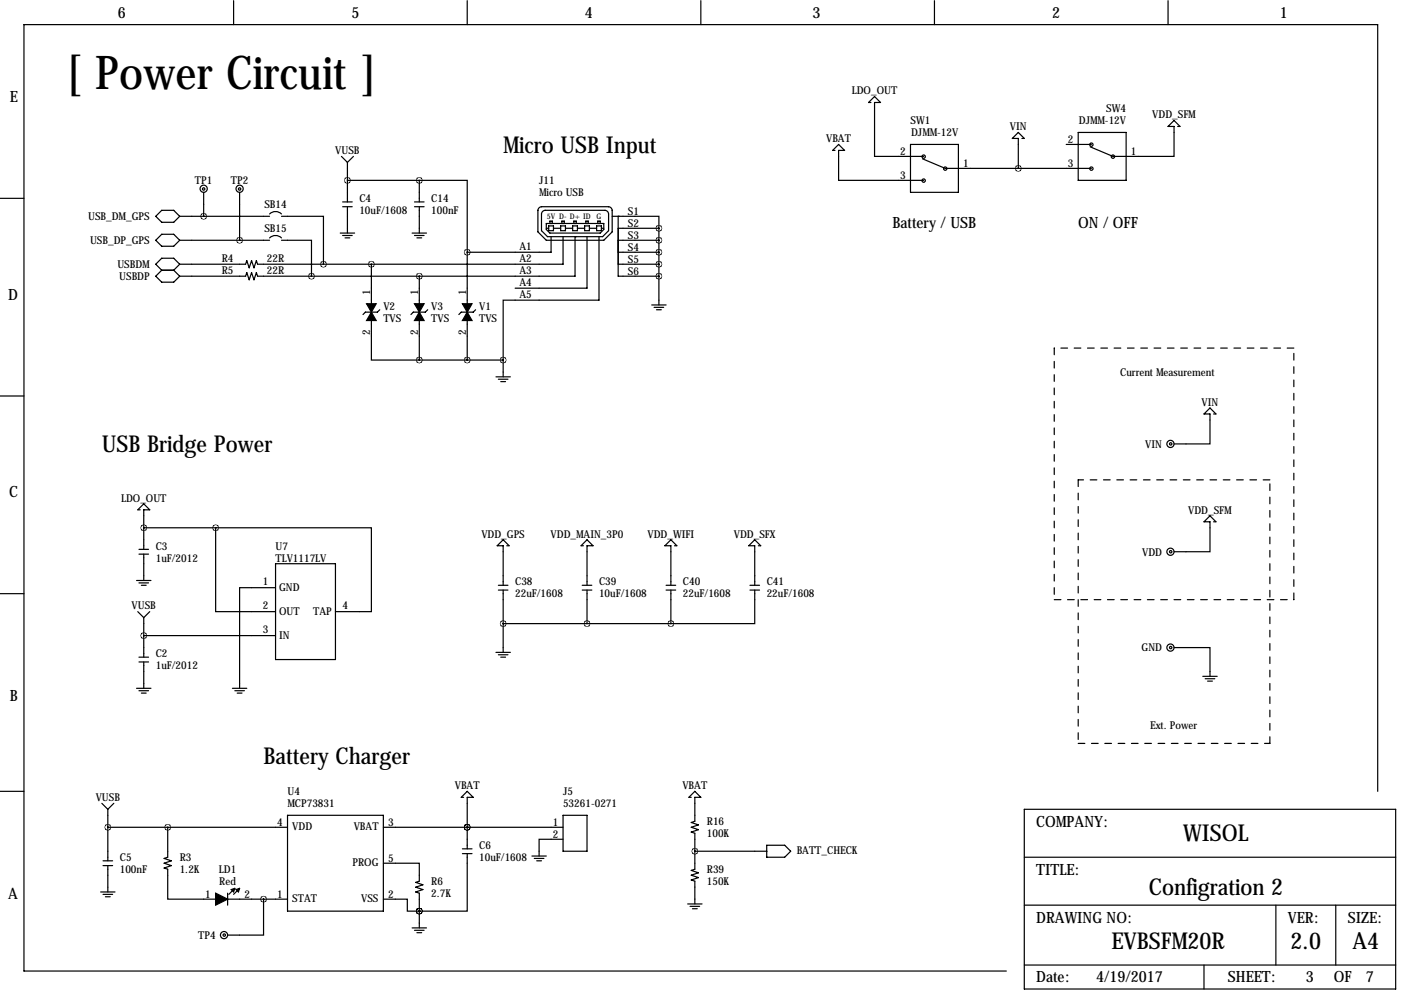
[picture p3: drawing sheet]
<svg xmlns="http://www.w3.org/2000/svg" width="297mm" height="211mm" viewBox="0 0 297 211" stroke-linecap="round" stroke-linejoin="round" font-family="sans-serif">
<g fill="none" stroke="#000" stroke-width=".25">
<path d="M49.5 .1v5.1M99.1 .1v5.1M148.6 .1v5.1M198.1 .1v5.1M247.6 .1v5.1M72.4 33.2l1.3 1.2M73.7 38.2h15.2M73.7 34.4v8.4M74.9 33.2l-1.2 1.2M88.9 38.2h10.2v15.3M88.9 38.2v4.6M177 31.9h-.5l1.3-1.3 1.3 1.3h-1.3v6.3h18"/>
<path d="M184.7 21.7h-.6l1.3-1.2 1.3 1.2h-1.3v11.5h10.4M193 30.6h10.2v10.2h-10.2zM195.6 33.7l4.8 2h31M216.7 29.4h.5l-1.3-1.3-1.3 1.3h1.3v6.3M226.1 30.6h5.3M228.6 28.1h10.2v10.1h-10.2zM249.7 26.8h.5l-1.3-1.3-1.3 1.3h1.3v6.4h-12.9l-4.9-2.1M0 42.1h5.1M34.3 44.6h2.5l1.3 1.3-1.3 1.2h-2.5l-1.3-1.2zM34.3 49.7h2.5l1.3 1.2-1.3 1.3h-2.5l-1.3-1.3zM34.3 57.3h2.5M34.3 57.3l-1.3 1.3 1.3 1.2h2.5l1.3-1.2"/>
<path d="M36.8 57.3l1.3 1.3M38.1 50.9h19M38.1 45.9h19M38.1 56l-1.3-1.2h-2.5l-1.3 1.2 1.3 1.3M38.1 56l-1.3 1.3M43.2 40.8v5.1M50.8 40.8v10.1M57.2 45.4a1.78 1.78 0 0 1 2.5 0M57.2 50.4a1.78 1.78 0 0 1 2.5 0M59.7 50.9h6.3v7.7M59.7 45.9h8.9v10.1M72.1 49.4h3.1"/>
<path d="M72.6 43.8h2.1M72.6 42.8h2.1M72.6 49.9h2.1M73.2 50.4h1M73.7 43.8v5.6M78.7 56v8.4M87.4 49.4h3M87.9 43.8h2M87.9 42.8h2M87.9 49.9h2M88.4 50.4h1M88.9 43.8v5.6"/>
<path d="M88.9 58.6v5.8M99.1 53.5v10.9M114 44.6v4.6l1.8 1.7h12.2l1.8-1.7v-4.6M114 44.6a.81 .81 0 0 1 .8-.8h14.2a.82 .82 0 0 1 .8 .8M115.6 44.6h12.6a.82 .82 0 0 1 .8 .8v3.5l-1.2 1.3h-11.7l-1.3-1.3v-3.5a.81 .81 0 0 1 .8-.8M115.8 47.4h12.2v1.3l-.7 .7h-10.7l-.8-.7zM115.8 48.4h.5M116.3 47.9h1v1h-1zM116.6 47.4v-.5h.5v.5M116.8 50.2v3.3h-17.7M117.3 48.4h1.6M118.9 47.9h1v1h-1z"/>
<path d="M119.1 47.4v-.5h.5v.5M119.4 50.2v5.8h-64.8l-.2-.7-.6 1.5-.5-1.5-.5 1.5-.5-1.5-.2 .7h-14M119.9 48.4h1.5M121.4 47.9h1v1h-1zM121.7 47.4v-.5h.5v.5M121.9 50.2v8.4h-67.3l-.2-.8-.6 1.5-.5-1.5-.5 1.5-.5-1.5-.2 .8h-14M122.4 48.4h1.6M124 47.9h1v1h-1zM124.2 47.4v-.5h.5v.5M124.5 50.2v10.9h-15.3M125 48.4h1.5M126.5 47.9h1v1h-1z"/>
<path d="M126.7 47.4v-.5h.6v.5M127 50.2v13.4h-20.3v12.7M127.5 48.4h.5M129.8 45.9h9.9v2.5M131.1 56h8.6M131.1 45.9v12.7h8.6M131.1 48.4h8.6M131.1 50.9h8.6M131.1 53.5h8.6M139.7 48.4v16.3M78.7 68v8.3h10.2M80.5 65.7l-.5 .5h-2.5l-.5 .5"/>
<path d="M88.9 68v8.3M88.9 76.3h17.8M90.7 65.7l-.5 .5h-2.6l-.5 .5M99.1 68v8.3M100.8 65.7l-.5 .5h-2.5l-.5 .5M105.2 79.9h3M106.7 76.3v3.6M138.2 64.7h3M138.7 65.2h2M139.2 65.7h1M0 84h5.1M105.7 80.4h2"/>
<path d="M106.2 80.9h1M257.3 87.8h.5l-1.3-1.3-1.2 1.3h1.2v6.3h-7.6M29.5 116.5h2M29.5 117.5h2M29.7 108.1h-.5l1.3-1.3 1.2 1.3h-1.2v8.4M30.5 117.5v5.6M30.5 111.9h15.2M45.7 111.9v17.8h12.7M45.7 111.9h33v17.8h-7.6M58.4 119.5h12.7v20.3h-12.7zM107.4 115.7h.5l-1.2-1.3-1.3 1.3h1.3v8.4M123.7 115.7h-.5l1.3-1.3 1.2 1.3h-1.2v8.4"/>
<path d="M143 115.7h.5l-1.3-1.3-1.2 1.3h1.2v8.4M160.8 115.7h.5l-1.3-1.3-1.3 1.3h1.3v8.4M257.3 110.6h.5l-1.3-1.2-1.2 1.2h1.2v6.4h-7.6M0 125.9h5.1M29 123.1h3M29.2 129.7l1.3 1.3M29.5 139.3h2M29.5 123.6h2M30 124.1h1M30.5 131v8.3M30.5 134.8h27.9M31.7 129.7l-1.2 1.3"/>
<path d="M58.4 124.6h-7.6v21.3M105.2 138.3h3M105.7 124.1h2M105.7 125.1h2M105.7 138.8h2M106.2 139.3h1M106.7 125.1v13.2M106.7 132.2h35.5M123.4 124.1h2.1M123.4 125.1h2.1M124.5 125.1v7.1M141.2 124.1h2.1"/>
<path d="M141.2 125.1h2.1M142.2 125.1v7.1M159 124.1h2M159 125.1h2M160 125.1v7.1h-17.8M248.9 137.3h7.6v6.1M29 145.9h3M29.5 140.3h2M29.5 146.4h2M30 147h1M30.5 140.3v5.6M49.3 145.9h3"/>
<path d="M49.8 146.4h2M50.3 147h1M255 143.4h3.1M255.5 143.9h2.1M256 144.4h1M0 167.8h5.1M21.6 170.3l1.3 1.3M22.9 175.4h38.1M22.9 171.6v10.9M24.1 170.3l-1.2 1.3M35.6 175.4v6.4l-.8 .2 1.5 .5-1.5 .5 1.5 .5-1.5 .5 .8 .3v6.3h10.1M61 172.9h20.3v20.3h-20.3z"/>
<path d="M81.3 175.4h38.1M98 180h2.1M98.3 169.1h-.5l1.3-1.3 1.2 1.3h-1.2v10.9M99.1 175.4h.1M119.4 177.9h-5.1v3.6M119.4 172.9h5.1v7.6h-5.1zM146.6 169.1h-.6l1.3-1.3 1.3 1.3h-1.3v5l-.7 .3 1.5 .5-1.5 .5 1.5 .5-1.5 .5 .7 .3v7.6l-.7 .2 1.5 .6-1.5 .5 1.5 .5-1.5 .5 .7 .2v4.9M162.6 179.2h3.8l1.2 1.3-1.2 1.3h-3.8zM217.2 171.6h78.7v38.1h-78.7zM292.1 167.8v-162.6h-287v200.7h208.3M21.3 189.1h3.1M21.8 182.5h2.1"/>
<path d="M21.8 183.5h2.1M21.8 189.6h2.1M22.4 190.1h1M22.9 183.5v5.6M48.3 190.6h12.7M48.3 189.4v2.5M49.8 188.4l-1.3 1.2M50.8 188.4l-1.3 1.2M55.9 190.6v7.7h-7.6M81.3 183h7.6v3.8l-.8 .3 1.6 .5-1.6 .5 1.6 .5-1.6 .5 .8 .3v7.3M81.3 190.6h5.1v2.6h2.5M87.4 196.7h3"/>
<path d="M87.9 197.2h2M88.4 197.8h1M88.9 193.2h.1M98 181h2.1M99.1 181v12.2h-10.2M112.8 181.5h3M113.3 182h2M113.8 182.5h1M145.8 191.7h3M146.3 192.2h2M146.8 192.7h1M147.3 180.5h15.3"/>
<path d="M217.2 191.9h78.7M217.2 181.8h78.7M270.5 191.9v12.7M283.2 191.9v12.7M217.2 204.6h78.7M255.3 204.6v5.1"/>
<circle cx="195.8" cy="33.2" r=".36"/>
<circle cx="195.8" cy="38.3" r=".36"/>
<circle cx="200.4" cy="35.8" r=".36"/>
<circle cx="231.4" cy="30.7" r=".36"/>
<circle cx="231.4" cy="35.8" r=".36"/>
<circle cx="236" cy="33.2" r=".36"/>
<circle cx="43.2" cy="40" r=".76"/>
<circle cx="43.2" cy="40.1" r=".25"/>
<circle cx="50.8" cy="40" r=".76"/>
<circle cx="50.8" cy="40.1" r=".25"/>
<circle cx="248.2" cy="94.1" r=".76"/>
<circle cx="248.2" cy="94.1" r=".25"/>
<circle cx="248.2" cy="117" r=".76"/>
<circle cx="248.2" cy="117" r=".25"/>
<circle cx="248.2" cy="137.3" r=".76"/>
<circle cx="248.2" cy="137.3" r=".25"/>
<circle cx="47.5" cy="198.3" r=".76"/>
<circle cx="47.5" cy="198.3" r=".25"/>
</g>
<path d="M223.5 73.8v53.3M274.3 73.8h-50.8M228.6 101.7v55.9M269.2 101.7h-40.6M223.5 127.1h50.8M274.3 127.1v-53.3M228.6 157.6h40.6M269.2 157.6v-55.9" fill="none" stroke="#000" stroke-width=".25" stroke-dasharray="1.4 1.4"/>
<path d="M77.7 64.4h2.1l-1.1 1.8zM78.7 66.2l1.1 1.8h-2.1zM87.9 64.4h2l-1 1.8zM88.9 66.2l1 1.8h-2zM98 64.4h2.1l-1 1.8zM99.1 66.2l1 1.8h-2.1zM45.7 189.4l2.6 1.2-2.6 1.3zM49 188.6l.8-.2-.3 .7zM50 188.6l.8-.2-.3 .7z" fill="#000" stroke="#000" stroke-width=".25"/>
<path d="M35.5 175.4a.05 .05 0 0 0 .1 0 .05 .05 0 0 0-.1 0zM99 175.4a.05 .05 0 0 0 .1 0 .05 .05 0 0 0-.1 0zM99 53.5a.05 .05 0 0 0 .1 0 .05 .05 0 0 0-.1 0zM78.7 56a.05 .05 0 0 0 .1 0 .05 .05 0 0 0-.1 0zM106.6 76.3a.05 .05 0 0 0 .1 0 .05 .05 0 0 0-.1 0zM99 76.3a.05 .05 0 0 0 .1 0 .05 .05 0 0 0-.1 0zM22.8 175.4a.05 .05 0 0 0 .1 0 .05 .05 0 0 0-.1 0zM73.6 38.2a.05 .05 0 0 0 .1 0 .05 .05 0 0 0-.1 0zM99 175.4a.05 .05 0 0 0 .1 0 .05 .05 0 0 0-.1 0zM147.3 180.5a.05 .05 0 0 0 .1 0 .05 .05 0 0 0-.1 0zM30.4 134.8a.05 .05 0 0 0 .1 0 .05 .05 0 0 0-.1 0zM30.4 111.9a.05 .05 0 0 0 .1 0 .05 .05 0 0 0-.1 0zM45.7 111.9a.05 .05 0 0 0 .1 0 .05 .05 0 0 0-.1 0zM66 58.6a.05 .05 0 0 0 .1 0 .05 .05 0 0 0-.1 0zM43.1 45.9a.05 .05 0 0 0 .1 0 .05 .05 0 0 0-.1 0zM68.5 56a.05 .05 0 0 0 .1 0 .05 .05 0 0 0-.1 0zM55.8 190.6a.05 .05 0 0 0 .1 0 .05 .05 0 0 0-.1 0zM124.4 132.2a.05 .05 0 0 0 .1 0 .05 .05 0 0 0-.1 0zM142.2 132.2a.05 .05 0 0 0 .1 0 .05 .05 0 0 0-.1 0zM106.6 132.2a.05 .05 0 0 0 .1 0 .05 .05 0 0 0-.1 0z" fill="#000" stroke="#000" stroke-width="1.3"/>
<text font-size="9.9" x="14" y="18.8">[ Power Circuit ]</text>
<g font-size="4.9">
<text x="106.7" y="32.3">Micro USB Input</text>
<text x="21.6" y="95.8">USB Bridge Power</text>
<text x="55.9" y="161.9">Battery Charger</text>
<text x="250.9" y="178.4">WISOL</text>
<text x="243.5" y="189.8">Configration 2</text>
<text x="235.6" y="201.3">EVBSFM20R</text>
<text x="273.6" y="201.3">2.0</text>
<text x="286.7" y="201.3">A4</text>
</g>
<g font-size="3.3">
<text x="25" y="3.8">6</text>
<text x="74.5" y="3.8">5</text>
<text x="124" y="3.8">4</text>
<text x="172.3" y="3.8">3</text>
<text x="223.1" y="3.8">2</text>
<text x="271.3" y="3.8">1</text>
<text x="2.1" y="21.6">E</text>
<text x="189.2" y="48.3">Battery / USB</text>
<text x="228.6" y="48.3">ON / OFF</text>
<text x="1.7" y="63.5">D</text>
<text x="1.9" y="105.4">C</text>
<text x="2.1" y="148.6">B</text>
<text x="219.7" y="175.3">COMPANY:</text>
<text x="219.7" y="185.4">TITLE:</text>
<text x="1.7" y="190.5">A</text>
<text x="219.7" y="195.6">DRAWING NO:</text>
<text x="273.1" y="195.6">VER:</text>
<text x="285.8" y="195.6">SIZE:</text>
<text x="219.7" y="208.3">Date:</text>
<text x="232.4" y="208.3">4/19/2017</text>
<text x="260.4" y="208.3">SHEET:</text>
<text x="276.9" y="208.3">3</text>
<text x="282.8" y="208.3">OF</text>
<text x="289.6" y="208.3">7</text>
</g>
<g font-size="2.3">
<text x="180.6" y="20">LDO_OUT</text>
<text x="234.5" y="23.8">SW4</text>
<text x="193" y="26.3">SW1</text>
<text x="193.2" y="28.9">DJMM-12V</text>
<text x="214.1" y="27.6">VIN</text>
<text x="228.7" y="26.3">DJMM-12V</text>
<text x="244.3" y="25.1">VDD_SFM</text>
<text x="71.1" y="32.7">VUSB</text>
<text x="175.2" y="30.2">VBAT</text>
<text x="190.8" y="32.9">2</text>
<text x="204.2" y="35.4">1</text>
<text x="226.4" y="30.4">2</text>
<text x="226.4" y="35.4">3</text>
<text x="239.8" y="32.9">1</text>
<text x="41.3" y="39">TP1</text>
<text x="49" y="39">TP2</text>
<text x="114.3" y="39">J11</text>
<text x="114.3" y="41.6">Micro USB</text>
<text x="190.8" y="38">3</text>
<text x="18.7" y="46.7">USB_DM_GPS</text>
<text x="56" y="44.1">SB14</text>
<text x="76.2" y="42.9">C4</text>
<text x="76.2" y="45.4">10uF/1608</text>
<text x="91.4" y="42.9">C14</text>
<text x="91.4" y="45.4">100nF</text>
<text x="133.1" y="45.6">S1</text>
<text x="19.1" y="51.7">USB_DP_GPS</text>
<text x="56" y="49.2">SB15</text>
<text x="110.1" y="53">A1</text>
<text x="133.1" y="48.1">S2</text>
<text x="133.1" y="53.2">S4</text>
<text x="133.1" y="50.7">S3</text>
<text x="24.9" y="56.8">USBDM</text>
<text x="25.3" y="59.4">USBDP</text>
<text x="47" y="55.6">R4</text>
<text x="47" y="58.1">R5</text>
<text x="56.6" y="55.6">22R</text>
<text x="56.6" y="58.1">22R</text>
<text x="110.1" y="55.5">A2</text>
<text x="110.1" y="58.1">A3</text>
<text x="133.1" y="55.8">S5</text>
<text x="133.1" y="58.3">S6</text>
<text x="78.5" y="62.6" transform="rotate(-90 78.5 62.6)">1</text>
<text x="81.3" y="65.7">V2</text>
<text x="88.6" y="62.6" transform="rotate(-90 88.6 62.6)">1</text>
<text x="91.4" y="65.7">V3</text>
<text x="98.8" y="62.6" transform="rotate(-90 98.8 62.6)">1</text>
<text x="101.6" y="65.7">V1</text>
<text x="110.1" y="60.6">A4</text>
<text x="110.1" y="63.1">A5</text>
<text x="78.5" y="70.9" transform="rotate(-90 78.5 70.9)">2</text>
<text x="81.3" y="68.3">TVS</text>
<text x="88.6" y="70.9" transform="rotate(-90 88.6 70.9)">2</text>
<text x="91.4" y="68.3">TVS</text>
<text x="98.8" y="70.9" transform="rotate(-90 98.8 70.9)">2</text>
<text x="101.6" y="68.3">TVS</text>
<text x="237.5" y="79.7">Current Measurement</text>
<text x="254.8" y="86">VIN</text>
<text x="242.8" y="94.9">VIN</text>
<text x="25.7" y="106.4">LDO_OUT</text>
<text x="102.1" y="114">VDD_GPS</text>
<text x="116.8" y="114">VDD_MAIN_3P0</text>
<text x="137.3" y="114">VDD_WIFI</text>
<text x="155.6" y="114">VDD_SFX</text>
<text x="251.9" y="108.9">VDD_SFM</text>
<text x="33" y="116.5">C3</text>
<text x="33" y="119.1">1uF/2012</text>
<text x="58.4" y="116.5">U7</text>
<text x="58.4" y="119.1">TLV1117LV</text>
<text x="242.2" y="117.8">VDD</text>
<text x="55.7" y="124.1">1</text>
<text x="59.2" y="125.4">GND</text>
<text x="109.2" y="124.1">C38</text>
<text x="127" y="124.1">C39</text>
<text x="144.8" y="124.1">C40</text>
<text x="162.6" y="124.1">C41</text>
<text x="27.9" y="129.2">VUSB</text>
<text x="55.7" y="129.2">2</text>
<text x="59.2" y="130.5">OUT</text>
<text x="66.4" y="130.5">TAP</text>
<text x="72.6" y="129.2">4</text>
<text x="109.2" y="126.7">22uF/1608</text>
<text x="127" y="126.7">10uF/1608</text>
<text x="144.8" y="126.7">22uF/1608</text>
<text x="162.6" y="126.7">22uF/1608</text>
<text x="55.7" y="134.3">3</text>
<text x="59.2" y="135.6">IN</text>
<text x="33" y="139.4">C2</text>
<text x="33" y="141.9">1uF/2012</text>
<text x="242" y="138.1">GND</text>
<text x="243.8" y="154.6">Ext. Power</text>
<text x="96.4" y="167.3">VBAT</text>
<text x="144.7" y="167.3">VBAT</text>
<text x="20.3" y="169.9">VUSB</text>
<text x="61" y="168.6">U4</text>
<text x="61" y="171.1">MCP73831</text>
<text x="119.4" y="168.6">J5</text>
<text x="119.4" y="171.1">53261-0271</text>
<text x="58.8" y="175.1">4</text>
<text x="62" y="176">VDD</text>
<text x="75" y="176">VBAT</text>
<text x="82.3" y="175.1">3</text>
<text x="117.2" y="175.1">1</text>
<text x="117.2" y="177.7">2</text>
<text x="149.9" y="174.9">R16</text>
<text x="149.9" y="177.5">100K</text>
<text x="25.4" y="182.6">C5</text>
<text x="25.4" y="185.1">100nF</text>
<text x="38.1" y="182.6">R3</text>
<text x="38.1" y="185.1">1.2K</text>
<text x="46.4" y="185.1">LD1</text>
<text x="74.7" y="183.6">PROG</text>
<text x="82.3" y="182.8">5</text>
<text x="101.6" y="180">C6</text>
<text x="101.6" y="182.6">10uF/1608</text>
<text x="149.9" y="185.1">R39</text>
<text x="168.9" y="181">BATT_CHECK</text>
<text x="43.5" y="190.4">1</text>
<text x="46.5" y="187.6">Red</text>
<text x="51.8" y="190.4">2</text>
<text x="58.8" y="190.4">1</text>
<text x="62" y="191.2">STAT</text>
<text x="76.6" y="191.2">VSS</text>
<text x="82.3" y="190.4">2</text>
<text x="91.4" y="187.6">R6</text>
<text x="91.4" y="190.2">2.7K</text>
<text x="149.9" y="187.6">150K</text>
<text x="42" y="199.1">TP4</text>
</g>
<text font-size="1.6" x="115.9" y="46.4">5V D- D+ ID G</text>
</svg>
